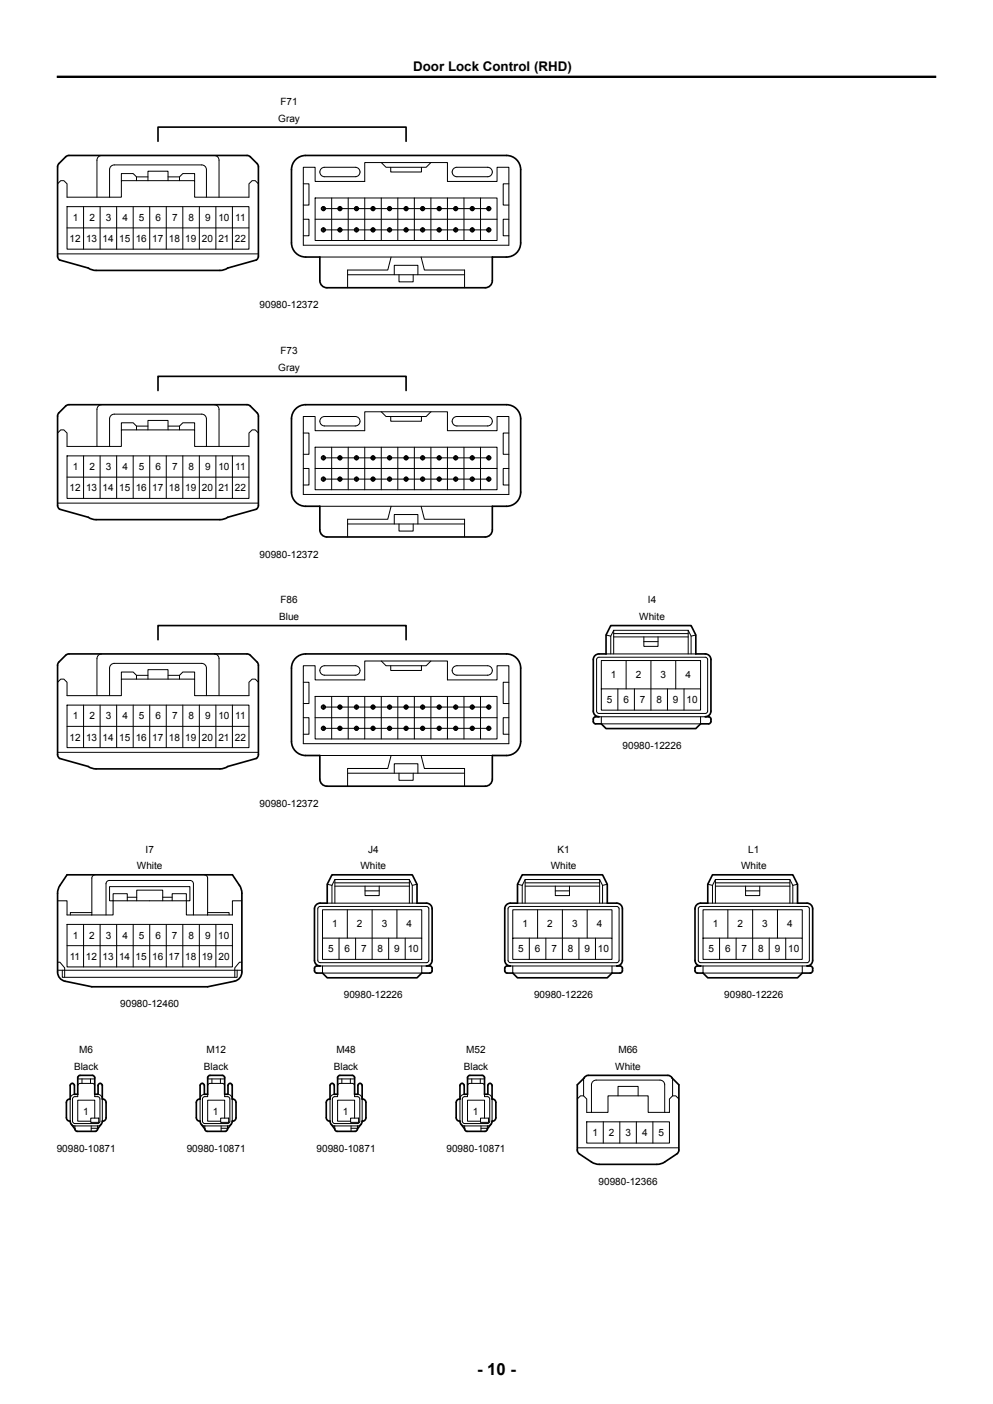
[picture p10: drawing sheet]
<svg xmlns="http://www.w3.org/2000/svg" width="210mm" height="297mm" viewBox="0 0 210 297" stroke-linecap="round" stroke-linejoin="round" font-family="sans-serif">
<g fill="none" stroke="#000" stroke-width=".21">
<path d="M12.2 38.9l.6-.7h.7l.7 .7v2.8h11.5v-3.5h15.5v3.5h11.5v-2.8l.6-.7h.7l.6 .7M21.5 32.9a1 1 0 0 0-1 1v7.8M28.9 38.2v-.8l-.7-.7h-2.5v1.5M28.9 37.4h2.4M31.3 38.2v-2h4.2v2M35.5 37.4h2.5M38 38.2v-.8l.7-.7h2.5v1.5M45.3 32.9a1 1 0 0 1 1 1v7.8M64.1 35.4h2.5v3h10.5v-4h17.5v4h10.5v-3h2.5v16.5h-43.5zM64.1 38.9h1.2v4.5h-1.2M67.9 35.7l.7-.3h6.5a1 1 0 0 1 1 1 1 1 0 0 1-1 1h-6.5a1 1 0 0 1-.9-.6 1 1 0 0 1 .2-1.1zM80.6 34.4l1 1h8.5l1-1"/>
<path d="M82.6 35.4v1h6.5v-1M95.9 35.7l.7-.3h6.5a1 1 0 0 1 1 1 1 1 0 0 1-1 1h-6.5a1 1 0 0 1-.9-.6 1 1 0 0 1 .2-1.1zM107.6 38.9h-1.2v4.5h1.2M12.2 53.7h42.4M14.2 43.7h38.5v9h-38.5zM14.2 48.2h38.5M17.7 43.7v9M21.2 43.7v9M23.2 41.7v-5.8a1 1 0 0 1 1-1h18.5a1 1 0 0 1 1 1v5.8M24.7 43.7v9M28.2 43.7v9M31.7 43.7v9"/>
<path d="M35.2 43.7v9M38.7 43.7v9M42.2 43.7v9M45.7 43.7v9M49.2 43.7v9M64.1 46.4h1.2v3.5h-1.2M66.6 41.9h38.5v9h-38.5zM66.6 46.4h38.5M67.6 54.4h36.5M68.3 44.4v-.6h.2v.6M68.3 48.9v-.6h.2v.6M68.4 44.1h35"/>
<path d="M68.4 48.6h35M70.1 41.9v9M71.8 44.4v-.6h.2v.6M71.8 48.9v-.6h.2v.6M73.5 58.1h24.7M73.6 41.9v9M75.3 44.4v-.6h.2v.6M75.3 48.9v-.6h.2v.6M77.1 41.9v9M78.8 44.4v-.6h.2v.6M78.8 48.9v-.6h.2v.6M80.6 41.9v9"/>
<path d="M82.3 44.4v-.6h.2v.6M82.3 48.9v-.6h.2v.6M82.7 54.4l-.7 2.7h-8.5v3.8M83.4 58.1v-2h5v2M84.1 41.9v9M84.4 58.1v1.5h3v-1.5M85.8 44.4v-.6h.2v.6M85.8 48.9v-.6h.2v.6M87.6 41.9v9M89.1 54.4l.7 2.7h8.4v3.8M89.3 44.4v-.6h.2v.6M89.3 48.9v-.6h.2v.6"/>
<path d="M91.1 41.9v9M92.8 44.4v-.6h.2v.6M92.8 48.9v-.6h.2v.6M94.6 41.9v9M96.3 44.4v-.6h.2v.6M96.3 48.9v-.6h.2v.6M98.1 41.9v9M99.8 44.4v-.6h.2v.6M99.8 48.9v-.6h.2v.6M100.3 48.6a.45 .45 0 0 1-.6 .4 .45 .45 0 0 1-.2-.7 .45 .45 0 0 1 .8 .1v.2M100.3 44.1a.45 .45 0 0 0-.6-.4 .45 .45 0 0 0-.2 .7 .45 .45 0 0 0 .8 0v-.3M101.6 41.9v9"/>
<path d="M103.3 44.4v-.6h.2v.6M103.3 48.9v-.6h.2v.6M107.6 46.4h-1.2v3.5h1.2M12.2 91.6l.6-.7h.7l.7 .7v2.8h11.5v-3.5h15.5v3.5h11.5v-2.8l.6-.7h.7l.6 .7M14.2 96.4h38.5v9h-38.5zM17.7 96.4v9M21.2 96.4v9M21.5 85.6a1 1 0 0 0-1 1v7.8M23.2 94.4v-5.8a1 1 0 0 1 1-1h18.5a1 1 0 0 1 1 1v5.8M24.7 96.4v9M28.2 96.4v9M28.9 90.9v-.8l-.7-.7h-2.5v1.5"/>
<path d="M28.9 90.1h2.4M31.3 90.9v-2h4.2v2M31.7 96.4v9M35.2 96.4v9M35.5 90.1h2.5M38 90.9v-.8l.7-.7h2.5v1.5M38.7 96.4v9M42.2 96.4v9M45.3 85.6a1 1 0 0 1 1 1v7.8M45.7 96.4v9M49.2 96.4v9M64.1 88.1h2.5v3h10.5v-4h17.5v4h10.5v-3h2.5v16.5h-43.5z"/>
<path d="M64.1 91.6h1.2v4.5h-1.2M64.1 99.1h1.2v3.5h-1.2M66.6 94.6h38.5v9h-38.5zM66.6 99.1h38.5M67.9 88.4l.7-.3h6.5a1 1 0 0 1 1 1 1 1 0 0 1-1 1h-6.5a1 1 0 0 1-.9-.6 1 1 0 0 1 .2-1.1zM68.3 97.2v-.7h.2v.7M68.4 96.9h35M70.1 94.6v9M71.8 97.2v-.7h.2v.7M73.6 94.6v9M75.3 97.2v-.7h.2v.7M77.1 94.6v9"/>
<path d="M78.8 97.2v-.7h.2v.7M80.6 87.1l1 1h8.5l1-1M80.6 94.6v9M82.3 97.2v-.7h.2v.7M82.6 88.1v1h6.5v-1M84.1 94.6v9M85.8 97.2v-.7h.2v.7M87.6 94.6v9M89.3 97.2v-.7h.2v.7M91.1 94.6v9M92.8 97.2v-.7h.2v.7M94.6 94.6v9"/>
<path d="M95.9 88.4l.7-.3h6.5a1 1 0 0 1 1 1 1 1 0 0 1-1 1h-6.5a1 1 0 0 1-.9-.6 1 1 0 0 1 .2-1.1zM96.3 97.2v-.7h.2v.7M98.1 94.6v9M99.8 97.2v-.7h.2v.7M100.3 96.9a.45 .45 0 0 0-.6-.5 .45 .45 0 0 0-.2 .7 .45 .45 0 0 0 .8 0v-.2M101.6 94.6v9M103.3 97.2v-.7h.2v.7M107.6 91.6h-1.2v4.5h1.2M107.6 99.1h-1.2v3.5h1.2M12.2 106.4h42.4M14.2 100.9h38.5M67.6 107.1h36.5"/>
<path d="M68.3 101.7v-.7h.2v.7M68.4 101.3h35M71.8 101.7v-.7h.2v.7M73.5 110.8h24.7M75.3 101.7v-.7h.2v.7M78.8 101.7v-.7h.2v.7M82.3 101.7v-.7h.2v.7M82.7 107.1l-.7 2.7h-8.5v3.8M83.4 110.8v-2h5v2M84.4 110.8v1.5h3v-1.5M85.8 101.7v-.7h.2v.7M89.1 107.1l.7 2.7h8.4v3.8"/>
<path d="M89.3 101.7v-.7h.2v.7M92.8 101.7v-.7h.2v.7M96.3 101.7v-.7h.2v.7M99.8 101.7v-.7h.2v.7M100.3 101.3a.45 .45 0 0 1-.6 .5 .45 .45 0 0 1-.2-.7 .45 .45 0 0 1 .8 0v.2M103.3 101.7v-.7h.2v.7M21.5 138.3a1 1 0 0 0-1 1v7.9M45.3 138.3a1 1 0 0 1 1 1v7.9M80.6 139.8l1 1h8.5l1-1M126.2 139.3l.5-.3 22.7 .1 .3 .4-.1 11.2-.4 .2h-22.8l-.2-.5zM128.2 138.3h19M128.2 134.3l1 .3"/>
<path d="M129.8 134.7h15.7M129.8 134h15.7M129.8 133.3v5M132.4 139.7v6M136.2 134.7v2h3v-2M136.2 135.7h3M137.7 139.7v10.5M142.9 139.7v6M145.5 133.3v5M146.2 138.3v-3.7l-.7-1.3h-15.7l-.6 1.3v3.7M147.2 134.3l-1 .3M12.2 144.3l.6-.6h.7l.7 .6v2.9h11.5v-3.5h15.5v3.5h11.5v-2.9l.6-.6h.7l.6 .6"/>
<path d="M12.2 159.1h42.4M14.2 149.2h38.5v9h-38.5zM14.2 153.7h38.5M17.7 149.2v9M21.2 149.2v9M23.2 147.2v-5.9a1 1 0 0 1 1-1h18.5a1 1 0 0 1 1 1v5.9M24.7 149.2v9M28.2 149.2v9M28.9 143.7v-.8l-.7-.7h-2.5v1.5M28.9 142.9h2.4M31.3 143.7v-2h4.2v2M31.7 149.2v9"/>
<path d="M35.2 149.2v9M35.5 142.9h2.5M38 143.7v-.8l.7-.7h2.5v1.5M38.7 149.2v9M42.2 149.2v9M45.7 149.2v9M49.2 149.2v9M64.1 140.8h2.5v3h10.5v-4h17.5v4h10.5v-3h2.5v16.5h-43.5zM64.1 144.3h1.2v4.5h-1.2M64.1 151.8h1.2v3.5h-1.2M66.6 147.3h38.5v9h-38.5zM66.6 151.8h38.5"/>
<path d="M67.6 159.8h36.5M67.9 141.1l.7-.3h6.5a1 1 0 0 1 1 1 1 1 0 0 1-1 1h-6.5a1 1 0 0 1-.9-.6 1 1 0 0 1 .2-1.1zM68.3 149.9v-.6h.2v.6M68.3 154.4v-.6h.2v.6M68.4 149.6h35M68.4 154.1h35M70.1 147.3v9M71.8 149.9v-.6h.2v.6M71.8 154.4v-.6h.2v.6M73.6 147.3v9M75.3 149.9v-.6h.2v.6M75.3 154.4v-.6h.2v.6"/>
<path d="M77.1 147.3v9M78.8 149.9v-.6h.2v.6M78.8 154.4v-.6h.2v.6M80.6 147.3v9M82.3 149.9v-.6h.2v.6M82.3 154.4v-.6h.2v.6M82.6 140.8v1h6.5v-1M82.7 159.8l-.7 2.8h-8.5v3.7M84.1 147.3v9M85.8 149.9v-.6h.2v.6M85.8 154.4v-.6h.2v.6M87.6 147.3v9"/>
<path d="M89.1 159.8l.7 2.8h8.4v3.7M89.3 149.9v-.6h.2v.6M89.3 154.4v-.6h.2v.6M91.1 147.3v9M92.8 149.9v-.6h.2v.6M92.8 154.4v-.6h.2v.6M94.6 147.3v9M95.9 141.1l.7-.3h6.5a1 1 0 0 1 1 1 1 1 0 0 1-1 1h-6.5a1 1 0 0 1-.9-.6 1 1 0 0 1 .2-1.1zM96.3 149.9v-.6h.2v.6M96.3 154.4v-.6h.2v.6M98.1 147.3v9M99.8 149.9v-.6h.2v.6"/>
<path d="M99.8 154.4v-.6h.2v.6M100.3 154.1a.45 .45 0 0 1-.6 .4 .45 .45 0 0 1-.2-.7 .45 .45 0 0 1 .8 0v.3M100.3 149.6a.45 .45 0 0 0-.6-.5 .45 .45 0 0 0-.2 .8 .45 .45 0 0 0 .8-.1v-.2M101.6 147.3v9M103.3 149.9v-.6h.2v.6M103.3 154.4v-.6h.2v.6M107.6 144.3h-1.2v4.5h1.2M107.6 151.8h-1.2v3.5h1.2M126.7 151.6h22.5M127.2 145.7h21v4.5h-21zM127.2 145.7v-6h21v6M127.2 151.6v1.5h21v-1.5"/>
<path d="M130.7 145.7v4.5M134.2 145.7v4.5M141.2 145.7v4.5M144.7 145.7v4.5M73.5 163.6h24.7M83.4 163.6v-2h5v2M84.4 163.6v1.5h3v-1.5M12.2 190.6h2v3h5.2M14.2 195.5h35v9h-35zM17.7 195.5v9M19.4 193.1h-4.5v.5M20.1 185.1a.7 .7 0 0 0-.7 .7v7.8"/>
<path d="M21.2 195.5v9M22.4 193.6v-6.6a.7 .7 0 0 1 .7-.7h17.1a.7 .7 0 0 1 .7 .7v6.6M23.9 190.6v-1.5h3v1.5M23.9 190.6h-.7v-3h17v3h-.8M23.9 190.6v3h-4.5M23.9 190.6h15.5M24.7 195.5v9M26.9 189.8h2M28.2 195.5v9M28.9 190.6v-2.3h5.5v2.3M31.7 195.5v9M34.4 189.8h2"/>
<path d="M35.2 195.5v9M36.4 190.6v-1.5h3v1.5M38.7 195.5v9M39.4 190.6v3h4.5M42.2 195.5v9M43.2 185.1a.7 .7 0 0 1 .7 .7v7.8M43.9 193.1h4.6v.5M45.7 195.5v9M51.2 190.6h-2v3h-5.3M67.3 192l.4-.2h22.7l.3 .5-.1 11.1-.4 .2h-22.7l-.3-.5zM68.2 198.4h21v4.5h-21zM68.2 198.4v-5.9h21v5.9"/>
<path d="M69.2 191.1h19M69.2 187.1l1 .2M70.8 187.5h15.8M70.8 186.8h15.8M70.8 186.1v5M71.7 198.4v4.5M73.5 192.5v5.9M75.2 198.4v4.5M77.2 187.5v2h3v-2M77.2 188.5h3M78.7 192.5v10.4M82.2 198.4v4.5"/>
<path d="M83.9 192.5v5.9M85.7 198.4v4.5M86.6 186.1v5M87.2 191.1v-3.8l-.6-1.2h-15.8l-.6 1.2v3.8M88.2 187.1l-1 .2M107.5 192l.4-.2h22.8l.2 .5v11.1l-.5 .2h-22.7l-.3-.5zM108.4 198.4h21v4.5h-21zM108.4 198.4v-5.9h21v5.9M109.4 191.1h19M109.4 187.1l1 .2M111.1 187.5h15.7M111.1 186.8h15.7"/>
<path d="M111.1 186.1v5M111.9 198.4v4.5M113.7 192.5v5.9M115.4 198.4v4.5M117.4 187.5v2h3v-2M117.4 188.5h3M118.9 192.5v10.4M122.4 198.4v4.5M124.2 192.5v5.9M125.9 198.4v4.5M126.8 186.1v5M127.4 191.1v-3.8l-.6-1.2h-15.7l-.7 1.2v3.8"/>
<path d="M128.4 187.1l-1 .2M147.7 192l.5-.2h22.7l.3 .5-.1 11.1-.4 .2h-22.8l-.2-.5zM148.7 198.4h21v4.5h-21zM148.7 198.4v-5.9h21v5.9M149.7 191.1h19M149.7 187.1l1 .2M151.3 187.5h15.7M151.3 186.8h15.7M151.3 186.1v5M152.2 198.4v4.5M153.9 192.5v5.9M155.7 198.4v4.5"/>
<path d="M157.7 187.5v2h3v-2M157.7 188.5h3M159.2 192.5v10.4M162.7 198.4v4.5M164.4 192.5v5.9M166.2 198.4v4.5M167 186.1v5M167.7 191.1v-3.8l-.7-1.2h-15.7l-.6 1.2v3.8M168.7 187.1l-1 .2M12.2 203.5h.5l1 1.2v2M12.2 205.2h39M13.2 205.2v1.5h37v-1.5"/>
<path d="M14.2 200h35M51.2 203.5h-.5l-1 1.2v2M67.7 204.3h22.5M68.2 204.3v1.5h21v-1.5M107.9 204.3h22.5M108.4 204.3v1.5h21v-1.5M148.2 204.3h22.5M148.7 204.3v1.5h21v-1.5M15.1 237.9l.7 .3M15.7 231.5a.99 .99 0 0 0-.9 1v4.7M15.8 238.2h4.8M15.8 238.2v.6"/>
<path d="M16.4 231.5v.5h-.8l-.3 .5 .1 4.9 .4 .3h4.8l.5-.3v-.2v-4.7l-.2-.5h-.9v-.5M16.4 228.2h3.6M17.3 228.2v1M19.1 228.2v1M19.2 236.5h1.7v.9h-1.7zM19.3 238.2v1.1M19.3 238.7h1.3M20 229.7l-.2-.4-.3-.1h-2.6l-.4 .2-.1 .3M20 236.5v-3.8h-3.6v4.5h2.8M20.6 238.2v.6M20.7 231.5a.99 .99 0 0 1 .9 1v4.7M21.3 237.9l-.7 .3"/>
<path d="M42.6 237.9l.7 .3M43.2 231.5a.99 .99 0 0 0-.9 1v4.7M43.3 238.2h4.8M43.3 238.2v.6M43.9 231.5v.5h-.8l-.3 .5 .1 4.9 .4 .3h4.8l.4-.3 .1-.2v-4.7l-.2-.5h-.9v-.5M43.9 228.2h3.6M44.8 228.2v1M46.6 228.2v1M46.7 236.5h1.7v.9h-1.7zM46.8 238.7h1.3M46.8 238.2v1.1M47.5 229.7l-.2-.4-.3-.1h-2.6l-.4 .2-.1 .3"/>
<path d="M47.5 236.5v-3.8h-3.6v4.5h2.8M48.1 238.2v.6M48.2 231.5a.99 .99 0 0 1 .9 1v4.7M48.8 237.9l-.7 .3M70.1 237.9l.7 .3M70.7 231.5a.99 .99 0 0 0-.9 1v4.7M70.8 238.2h4.8M70.8 238.2v.6M71.4 231.5v.5h-.9l-.2 .5 .1 4.9 .4 .3h4.8l.4-.3 .1-.2v-4.7l-.3-.5h-.8v-.5M71.4 228.2h3.6M72.3 228.2v1M74.1 228.2v1"/>
<path d="M74.1 236.5h1.7v.9h-1.7zM74.2 238.7h1.4M74.2 238.2v1.1M75 229.7l-.3-.4-.2-.1h-2.6l-.4 .2-.1 .3M75 236.5v-3.8h-3.6v4.5h2.7M75.6 238.2v.6M75.7 231.5a.99 .99 0 0 1 .9 1v4.7M76.3 237.9l-.7 .3M97.6 237.9l.7 .3M98.2 231.5a.99 .99 0 0 0-.9 1v4.7M98.3 238.2h4.8M98.3 238.2v.6"/>
<path d="M98.9 231.5v.5h-.9l-.2 .5v4.9l.5 .3h4.8l.4-.3 .1-.2v-4.7l-.3-.5h-.8v-.5M98.9 228.2h3.6M99.8 228.2v1M101.6 228.2v1M101.6 236.5h1.7v.9h-1.7zM101.7 238.7h1.4M101.7 238.2v1.1M102.5 229.7l-.3-.4-.2-.1h-2.6l-.5 .2v.3M102.5 236.5v-3.8h-3.6v4.5h2.7M103.1 238.2v.6M103.2 231.5a.99 .99 0 0 1 .9 1v4.7M103.8 237.9l-.7 .3"/>
<path d="M122.1 232.5l.7-.7h.6l.7 .7v2.8h4.5v-3.5h8.5v3.5h4.5v-2.8l.6-.7h.7l.7 .7M123.5 228.1l-.1 3.7M124.1 237.3h17.5v4.5h-17.5zM125.1 235.3v-5.8a1 1 0 0 1 1-1h13.5a1 1 0 0 1 1 1v5.8M127.6 237.3v4.5M130.7 231.8v-2h4.3v2M131.1 237.3v4.5M134.6 237.3v4.5M138.1 237.3v4.5M142.1 228.1l.1 3.7M122.1 242.8h21.5"/>
<circle cx="68.4" cy="48.6" r=".45"/>
<circle cx="68.4" cy="48.6" r=".34"/>
<circle cx="68.4" cy="44.1" r=".45"/>
<circle cx="68.4" cy="44.1" r=".34"/>
<circle cx="71.9" cy="48.6" r=".45"/>
<circle cx="71.9" cy="48.6" r=".34"/>
<circle cx="71.9" cy="44.1" r=".45"/>
<circle cx="71.9" cy="44.1" r=".34"/>
<circle cx="75.4" cy="48.6" r=".45"/>
<circle cx="75.4" cy="48.6" r=".34"/>
<circle cx="75.4" cy="44.1" r=".45"/>
<circle cx="75.4" cy="44.1" r=".34"/>
<circle cx="78.9" cy="48.6" r=".45"/>
<circle cx="78.9" cy="48.6" r=".34"/>
<circle cx="78.9" cy="44.1" r=".45"/>
<circle cx="78.9" cy="44.1" r=".34"/>
<circle cx="82.4" cy="48.6" r=".45"/>
<circle cx="82.4" cy="48.6" r=".34"/>
<circle cx="82.4" cy="44.1" r=".45"/>
<circle cx="82.4" cy="44.1" r=".34"/>
<circle cx="85.9" cy="48.6" r=".45"/>
<circle cx="85.9" cy="48.6" r=".34"/>
<circle cx="85.9" cy="44.1" r=".45"/>
<circle cx="85.9" cy="44.1" r=".34"/>
<circle cx="89.4" cy="48.6" r=".45"/>
<circle cx="89.4" cy="48.6" r=".34"/>
<circle cx="89.4" cy="44.1" r=".45"/>
<circle cx="89.4" cy="44.1" r=".34"/>
<circle cx="92.9" cy="48.6" r=".45"/>
<circle cx="92.9" cy="48.6" r=".34"/>
<circle cx="92.9" cy="44.1" r=".45"/>
<circle cx="92.9" cy="44.1" r=".34"/>
<circle cx="96.4" cy="48.6" r=".45"/>
<circle cx="96.4" cy="48.6" r=".34"/>
<circle cx="96.4" cy="44.1" r=".45"/>
<circle cx="96.4" cy="44.1" r=".34"/>
<circle cx="99.9" cy="48.6" r=".34"/>
<circle cx="99.9" cy="44.1" r=".34"/>
<circle cx="103.4" cy="48.6" r=".45"/>
<circle cx="103.4" cy="48.6" r=".34"/>
<circle cx="103.4" cy="44.1" r=".45"/>
<circle cx="103.4" cy="44.1" r=".34"/>
<circle cx="68.4" cy="96.9" r=".45"/>
<circle cx="68.4" cy="96.9" r=".34"/>
<circle cx="71.9" cy="96.9" r=".45"/>
<circle cx="71.9" cy="96.9" r=".34"/>
<circle cx="75.4" cy="96.9" r=".45"/>
<circle cx="75.4" cy="96.9" r=".34"/>
<circle cx="78.9" cy="96.9" r=".45"/>
<circle cx="78.9" cy="96.9" r=".34"/>
<circle cx="82.4" cy="96.9" r=".45"/>
<circle cx="82.4" cy="96.9" r=".34"/>
<circle cx="85.9" cy="96.9" r=".45"/>
<circle cx="85.9" cy="96.9" r=".34"/>
<circle cx="89.4" cy="96.9" r=".45"/>
<circle cx="89.4" cy="96.9" r=".34"/>
<circle cx="92.9" cy="96.9" r=".45"/>
<circle cx="92.9" cy="96.9" r=".34"/>
<circle cx="96.4" cy="96.9" r=".45"/>
<circle cx="96.4" cy="96.9" r=".34"/>
<circle cx="99.9" cy="96.9" r=".34"/>
<circle cx="103.4" cy="96.9" r=".45"/>
<circle cx="103.4" cy="96.9" r=".34"/>
<circle cx="68.4" cy="101.3" r=".45"/>
<circle cx="68.4" cy="101.3" r=".34"/>
<circle cx="71.9" cy="101.3" r=".45"/>
<circle cx="71.9" cy="101.3" r=".34"/>
<circle cx="75.4" cy="101.3" r=".45"/>
<circle cx="75.4" cy="101.3" r=".34"/>
<circle cx="78.9" cy="101.3" r=".45"/>
<circle cx="78.9" cy="101.3" r=".34"/>
<circle cx="82.4" cy="101.3" r=".45"/>
<circle cx="82.4" cy="101.3" r=".34"/>
<circle cx="85.9" cy="101.3" r=".45"/>
<circle cx="85.9" cy="101.3" r=".34"/>
<circle cx="89.4" cy="101.3" r=".45"/>
<circle cx="89.4" cy="101.3" r=".34"/>
<circle cx="92.9" cy="101.3" r=".45"/>
<circle cx="92.9" cy="101.3" r=".34"/>
<circle cx="96.4" cy="101.3" r=".45"/>
<circle cx="96.4" cy="101.3" r=".34"/>
<circle cx="99.9" cy="101.3" r=".34"/>
<circle cx="103.4" cy="101.3" r=".45"/>
<circle cx="103.4" cy="101.3" r=".34"/>
<circle cx="68.4" cy="154.1" r=".45"/>
<circle cx="68.4" cy="154.1" r=".34"/>
<circle cx="68.4" cy="149.6" r=".45"/>
<circle cx="68.4" cy="149.6" r=".34"/>
<circle cx="71.9" cy="154.1" r=".45"/>
<circle cx="71.9" cy="154.1" r=".34"/>
<circle cx="71.9" cy="149.6" r=".45"/>
<circle cx="71.9" cy="149.6" r=".34"/>
<circle cx="75.4" cy="154.1" r=".45"/>
<circle cx="75.4" cy="154.1" r=".34"/>
<circle cx="75.4" cy="149.6" r=".45"/>
<circle cx="75.4" cy="149.6" r=".34"/>
<circle cx="78.9" cy="154.1" r=".45"/>
<circle cx="78.9" cy="154.1" r=".34"/>
<circle cx="78.9" cy="149.6" r=".45"/>
<circle cx="78.9" cy="149.6" r=".34"/>
<circle cx="82.4" cy="154.1" r=".45"/>
<circle cx="82.4" cy="154.1" r=".34"/>
<circle cx="82.4" cy="149.6" r=".45"/>
<circle cx="82.4" cy="149.6" r=".34"/>
<circle cx="85.9" cy="154.1" r=".45"/>
<circle cx="85.9" cy="154.1" r=".34"/>
<circle cx="85.9" cy="149.6" r=".45"/>
<circle cx="85.9" cy="149.6" r=".34"/>
<circle cx="89.4" cy="154.1" r=".45"/>
<circle cx="89.4" cy="154.1" r=".34"/>
<circle cx="89.4" cy="149.6" r=".45"/>
<circle cx="89.4" cy="149.6" r=".34"/>
<circle cx="92.9" cy="154.1" r=".45"/>
<circle cx="92.9" cy="154.1" r=".34"/>
<circle cx="92.9" cy="149.6" r=".45"/>
<circle cx="92.9" cy="149.6" r=".34"/>
<circle cx="96.4" cy="154.1" r=".45"/>
<circle cx="96.4" cy="154.1" r=".34"/>
<circle cx="96.4" cy="149.6" r=".45"/>
<circle cx="96.4" cy="149.6" r=".34"/>
<circle cx="99.9" cy="154.1" r=".34"/>
<circle cx="99.9" cy="149.6" r=".34"/>
<circle cx="103.4" cy="154.1" r=".45"/>
<circle cx="103.4" cy="154.1" r=".34"/>
<circle cx="103.4" cy="149.6" r=".45"/>
<circle cx="103.4" cy="149.6" r=".34"/>
</g>
<g fill="none" stroke="#000" stroke-width=".35">
<path d="M13.9 33.2l.7-.3h37.6l.5 .1 1.7 1.6 .2 .7v18.9l-.1 .4-.3 .4-6 1.7-1 .4-.7 .1h-26.5l-7.4-2.2-.3-.4-.1-.4v-18.9l.3-.7zM33.4 29.9v-3h52.5v3M62.3 34a2.99 2.99 0 0 1 2.3-1.1h42.5a3 3 0 0 1 3 3v15.5a3 3 0 0 1-3 3h-3v5a1.5 1.5 0 0 1-1.5 1.5h-33.5a1.5 1.5 0 0 1-1.5-1.5v-5h-3a3 3 0 0 1-3-3v-15.5l.1-.7zM13.9 85.9l.7-.3h37.6l.5 .1 1.7 1.6 .2 .7v18.9l-.1 .5-.3 .3-6 1.7-1 .4-.7 .1h-26.5l-7.4-2.2-.3-.3-.1-.5v-18.9l.3-.7zM33.4 82.6v-3h52.5v3M62.3 86.7a2.99 2.99 0 0 1 2.3-1.1h42.5a3 3 0 0 1 3 3v15.5a3 3 0 0 1-3 3h-3v5a1.5 1.5 0 0 1-1.5 1.5h-33.5a1.5 1.5 0 0 1-1.5-1.5v-5h-3a3 3 0 0 1-3-3v-15.5l.1-.7zM13.9 138.6l.7-.3h37.6l.5 .2 1.7 1.5 .2 .7v18.9l-.1 .5-.3 .3-6 1.7-1 .5h-.7h-26.5l-7.4-2.2-.3-.3-.1-.5v-18.9l.3-.7zM33.4 135.3v-3h52.5v3M62.3 139.5a2.99 2.99 0 0 1 2.3-1.2h42.5a3 3 0 0 1 3 3v15.5a3 3 0 0 1-3 3h-3v5a1.5 1.5 0 0 1-1.5 1.5h-33.5a1.5 1.5 0 0 1-1.5-1.5v-5h-3a3 3 0 0 1-3-3v-15.5l.1-.7zM129.2 132.3h17l1 2v4h2a1.2 1.2 0 0 1 1.2 1.2v10.9a1.2 1.2 0 0 1-1.2 1.2l.9 .1a.97 .97 0 0 1 0 1.4h-1.9l-1 1h-19l-1-1h-1.5a.97 .97 0 0 1 0-1.4l1-.1a1.2 1.2 0 0 1-1.2-1.2v-10.9a1.2 1.2 0 0 1 1.2-1.2h1.5v-4zM70.2 185.1h17l1 2v4h2a1.2 1.2 0 0 1 1.2 1.2v10.8a1.2 1.2 0 0 1-1.2 1.2l.9 .1a.97 .97 0 0 1 0 1.4h-1.9l-1 1h-19l-1-1h-1.4a.97 .97 0 0 1 0-1.4l.9-.1a1.2 1.2 0 0 1-1.2-1.2v-10.8a1.2 1.2 0 0 1 1.2-1.2h1.5v-4zM110.4 185.1h17l1 2v4h2a1.2 1.2 0 0 1 1.2 1.2v10.8a1.2 1.2 0 0 1-1.2 1.2l1 .1a.97 .97 0 0 1 0 1.4h-2l-1 1h-19l-1-1h-1.4a.97 .97 0 0 1 0-1.4l.9-.1a1.2 1.2 0 0 1-1.2-1.2v-10.8a1.2 1.2 0 0 1 1.2-1.2h1.5v-4z"/>
<path d="M150.7 185.1h17l1 2v4h2a1.2 1.2 0 0 1 1.2 1.2v10.8a1.2 1.2 0 0 1-1.2 1.2l.9 .1a.97 .97 0 0 1 0 1.4h-1.9l-1 1h-19l-1-1h-1.5a.97 .97 0 0 1 0-1.4l1-.1a1.2 1.2 0 0 1-1.2-1.2v-10.8a1.2 1.2 0 0 1 1.2-1.2h1.5v-4zM51.2 205.6l-.1-17-.3-1-1.6-2.5h-35l-1.7 2.5-.3 1v17a1.98 1.98 0 0 0 1.6 2l5.6 1.1h24.5l5.7-1.1a1.98 1.98 0 0 0 1.6-2M16.5 227.7l.4-.2h2.6l.5 .2v3.8h.7v-1.9a.45 .45 0 0 1 .5-.4 .45 .45 0 0 1 .4 .4l.1 2.9a.75 .75 0 0 1 .7 .7v3.2a.75 .75 0 0 1-.8 .8 2.53 2.53 0 0 1-1 1.6v.3l-.5 .2h-3.8h-.2l-.3-.5a2.52 2.52 0 0 1-1-1.6 .75 .75 0 0 1-.8-.8v-3.2a.75 .75 0 0 1 .8-.7v-2.9a.45 .45 0 0 1 .5-.4 .45 .45 0 0 1 .4 .4v1.9h.7zM44 227.7l.4-.2h2.6l.4 .2 .1 3.8h.7v-1.9a.45 .45 0 0 1 .5-.4 .45 .45 0 0 1 .4 .4l.1 2.9a.75 .75 0 0 1 .7 .7v3.2a.75 .75 0 0 1-.8 .8 2.53 2.53 0 0 1-1 1.6l-.1 .3-.4 .2h-3.8h-.2l-.3-.5a2.52 2.52 0 0 1-1-1.6 .75 .75 0 0 1-.8-.8v-3.2a.75 .75 0 0 1 .8-.7v-2.9a.45 .45 0 0 1 .5-.4 .45 .45 0 0 1 .4 .4v1.9h.7zM71.5 227.7l.4-.2h2.6l.4 .2 .1 3.8h.7v-1.9a.45 .45 0 0 1 .4-.4 .45 .45 0 0 1 .5 .4v2.9a.75 .75 0 0 1 .8 .7v3.2a.75 .75 0 0 1-.8 .8 2.53 2.53 0 0 1-1 1.6l-.1 .3-.4 .2h-3.8h-.3l-.2-.5a2.52 2.52 0 0 1-1-1.6h-.1a.75 .75 0 0 1-.7-.8v-3.2a.75 .75 0 0 1 .8-.7v-2.9a.45 .45 0 0 1 .4-.4 .45 .45 0 0 1 .5 .4v1.9h.7zM98.9 227.7l.5-.2h2.6l.4 .2 .1 3.8h.7v-1.9a.45 .45 0 0 1 .4-.4 .45 .45 0 0 1 .5 .4v2.9a.75 .75 0 0 1 .8 .7v3.2a.75 .75 0 0 1-.8 .8 2.53 2.53 0 0 1-1 1.6l-.1 .3-.4 .2h-3.8h-.3l-.2-.5a2.52 2.52 0 0 1-1-1.6h-.1a.75 .75 0 0 1-.7-.8v-3.2a.75 .75 0 0 1 .8-.7v-2.9a.45 .45 0 0 1 .4-.4 .45 .45 0 0 1 .5 .4v1.9h.7zM123.7 227.8l.7-.3h16.8l.6 .1 1.8 1.9v13.8l-.3 .6-3 2.1-1.4 .3h-12.5l-1-.3-2.9-1.9-.3-.4-.1-.4v-13.8z"/>
</g>
<path d="M12 16.2h186" fill="none" stroke="#000" stroke-width=".5"/>
<text font-size="3.5" x="100.9" y="290.9">- 10 -</text>
<text font-size="2.8" x="87.4" y="15.1">Door Lock Control (RHD)</text>
<g font-size="2.1">
<text x="59.3" y="22.2">F71</text>
<text x="58.9" y="25.7">Gray</text>
<text x="15.4" y="46.7">1</text>
<text x="18.9" y="46.7">2</text>
<text x="22.4" y="46.7">3</text>
<text x="25.9" y="46.7">4</text>
<text x="29.4" y="46.7">5</text>
<text x="32.9" y="46.7">6</text>
<text x="36.4" y="46.7">7</text>
<text x="39.9" y="46.7">8</text>
<text x="43.4" y="46.7">9</text>
<text x="46.2" y="46.7">10</text>
<text x="49.8" y="46.7">11</text>
<text x="14.7" y="51.2">12</text>
<text x="18.2" y="51.2">13</text>
<text x="21.7" y="51.2">14</text>
<text x="25.2" y="51.2">15</text>
<text x="28.7" y="51.2">16</text>
<text x="32.2" y="51.2">17</text>
<text x="35.7" y="51.2">18</text>
<text x="39.2" y="51.2">19</text>
<text x="42.7" y="51.2">20</text>
<text x="46.2" y="51.2">21</text>
<text x="49.7" y="51.2">22</text>
<text x="54.9" y="65.2">90980-12372</text>
<text x="59.3" y="74.9">F73</text>
<text x="58.9" y="78.5">Gray</text>
<text x="15.4" y="99.4">1</text>
<text x="18.9" y="99.4">2</text>
<text x="22.4" y="99.4">3</text>
<text x="25.9" y="99.4">4</text>
<text x="29.4" y="99.4">5</text>
<text x="32.9" y="99.4">6</text>
<text x="36.4" y="99.4">7</text>
<text x="39.9" y="99.4">8</text>
<text x="43.4" y="99.4">9</text>
<text x="46.2" y="99.4">10</text>
<text x="49.8" y="99.4">11</text>
<text x="14.7" y="103.9">12</text>
<text x="18.2" y="103.9">13</text>
<text x="21.7" y="103.9">14</text>
<text x="25.2" y="103.9">15</text>
<text x="28.7" y="103.9">16</text>
<text x="32.2" y="103.9">17</text>
<text x="35.7" y="103.9">18</text>
<text x="39.2" y="103.9">19</text>
<text x="42.7" y="103.9">20</text>
<text x="46.2" y="103.9">21</text>
<text x="49.7" y="103.9">22</text>
<text x="54.9" y="118">90980-12372</text>
<text x="59" y="131.2">Blue</text>
<text x="59.3" y="127.6">F86</text>
<text x="135.2" y="131.2">White</text>
<text x="137" y="127.6">I4</text>
<text x="129.2" y="143.5">1</text>
<text x="134.5" y="143.5">2</text>
<text x="139.7" y="143.5">3</text>
<text x="144.9" y="143.5">4</text>
<text x="128.3" y="148.7">5</text>
<text x="131.8" y="148.7">6</text>
<text x="135.3" y="148.7">7</text>
<text x="138.8" y="148.7">8</text>
<text x="142.3" y="148.7">9</text>
<text x="145.2" y="148.7">10</text>
<text x="15.4" y="152.2">1</text>
<text x="18.9" y="152.2">2</text>
<text x="22.4" y="152.2">3</text>
<text x="25.9" y="152.2">4</text>
<text x="29.4" y="152.2">5</text>
<text x="32.9" y="152.2">6</text>
<text x="36.4" y="152.2">7</text>
<text x="39.9" y="152.2">8</text>
<text x="43.4" y="152.2">9</text>
<text x="46.2" y="152.2">10</text>
<text x="49.8" y="152.2">11</text>
<text x="14.7" y="156.7">12</text>
<text x="18.2" y="156.7">13</text>
<text x="21.7" y="156.7">14</text>
<text x="25.2" y="156.7">15</text>
<text x="28.7" y="156.7">16</text>
<text x="32.2" y="156.7">17</text>
<text x="35.7" y="156.7">18</text>
<text x="39.2" y="156.7">19</text>
<text x="42.7" y="156.7">20</text>
<text x="46.2" y="156.7">21</text>
<text x="49.7" y="156.7">22</text>
<text x="131.7" y="158.5">90980-12226</text>
<text x="54.9" y="170.7">90980-12372</text>
<text x="29" y="183.9">White</text>
<text x="30.8" y="180.4">I7</text>
<text x="76.2" y="183.9">White</text>
<text x="77.8" y="180.4">J4</text>
<text x="116.5" y="183.9">White</text>
<text x="117.9" y="180.4">K1</text>
<text x="156.7" y="183.9">White</text>
<text x="158.2" y="180.4">L1</text>
<text x="70.2" y="196.2">1</text>
<text x="75.5" y="196.2">2</text>
<text x="80.7" y="196.2">3</text>
<text x="86" y="196.2">4</text>
<text x="110.5" y="196.2">1</text>
<text x="115.7" y="196.2">2</text>
<text x="121" y="196.2">3</text>
<text x="126.2" y="196.2">4</text>
<text x="150.7" y="196.2">1</text>
<text x="156" y="196.2">2</text>
<text x="161.2" y="196.2">3</text>
<text x="166.5" y="196.2">4</text>
<text x="14.8" y="203.1">11</text>
<text x="15.4" y="198.6">1</text>
<text x="18.2" y="203.1">12</text>
<text x="18.9" y="198.6">2</text>
<text x="21.7" y="203.1">13</text>
<text x="22.4" y="198.6">3</text>
<text x="25.2" y="203.1">14</text>
<text x="25.9" y="198.6">4</text>
<text x="28.7" y="203.1">15</text>
<text x="29.4" y="198.6">5</text>
<text x="32.2" y="203.1">16</text>
<text x="32.9" y="198.6">6</text>
<text x="35.7" y="203.1">17</text>
<text x="36.4" y="198.6">7</text>
<text x="39.2" y="203.1">18</text>
<text x="39.9" y="198.6">8</text>
<text x="42.7" y="203.1">19</text>
<text x="43.4" y="198.6">9</text>
<text x="46.2" y="198.6">10</text>
<text x="46.2" y="203.1">20</text>
<text x="69.4" y="201.4">5</text>
<text x="72.9" y="201.4">6</text>
<text x="76.4" y="201.4">7</text>
<text x="79.9" y="201.4">8</text>
<text x="83.4" y="201.4">9</text>
<text x="86.2" y="201.4">10</text>
<text x="109.6" y="201.4">5</text>
<text x="113.1" y="201.4">6</text>
<text x="116.6" y="201.4">7</text>
<text x="120.1" y="201.4">8</text>
<text x="123.6" y="201.4">9</text>
<text x="126.5" y="201.4">10</text>
<text x="149.8" y="201.4">5</text>
<text x="153.3" y="201.4">6</text>
<text x="156.8" y="201.4">7</text>
<text x="160.3" y="201.4">8</text>
<text x="163.8" y="201.4">9</text>
<text x="166.7" y="201.4">10</text>
<text x="25.4" y="213.1">90980-12460</text>
<text x="72.7" y="211.2">90980-12226</text>
<text x="112.9" y="211.2">90980-12226</text>
<text x="153.2" y="211.2">90980-12226</text>
<text x="15.7" y="226.3">Black</text>
<text x="16.8" y="222.8">M6</text>
<text x="43.1" y="226.3">Black</text>
<text x="43.7" y="222.8">M12</text>
<text x="70.6" y="226.3">Black</text>
<text x="71.1" y="222.8">M48</text>
<text x="98.1" y="226.3">Black</text>
<text x="98.6" y="222.8">M52</text>
<text x="130.1" y="226.3">White</text>
<text x="130.8" y="222.8">M66</text>
<text x="17.6" y="235.8">1</text>
<text x="45" y="235.8">1</text>
<text x="72.5" y="235.8">1</text>
<text x="100" y="235.8">1</text>
<text x="12" y="243.7">90980-10871</text>
<text x="39.5" y="243.7">90980-10871</text>
<text x="67" y="243.7">90980-10871</text>
<text x="94.4" y="243.7">90980-10871</text>
<text x="125.3" y="240.4">1</text>
<text x="128.8" y="240.4">2</text>
<text x="132.3" y="240.4">3</text>
<text x="135.8" y="240.4">4</text>
<text x="139.3" y="240.4">5</text>
<text x="126.6" y="250.7">90980-12366</text>
</g>
</svg>
